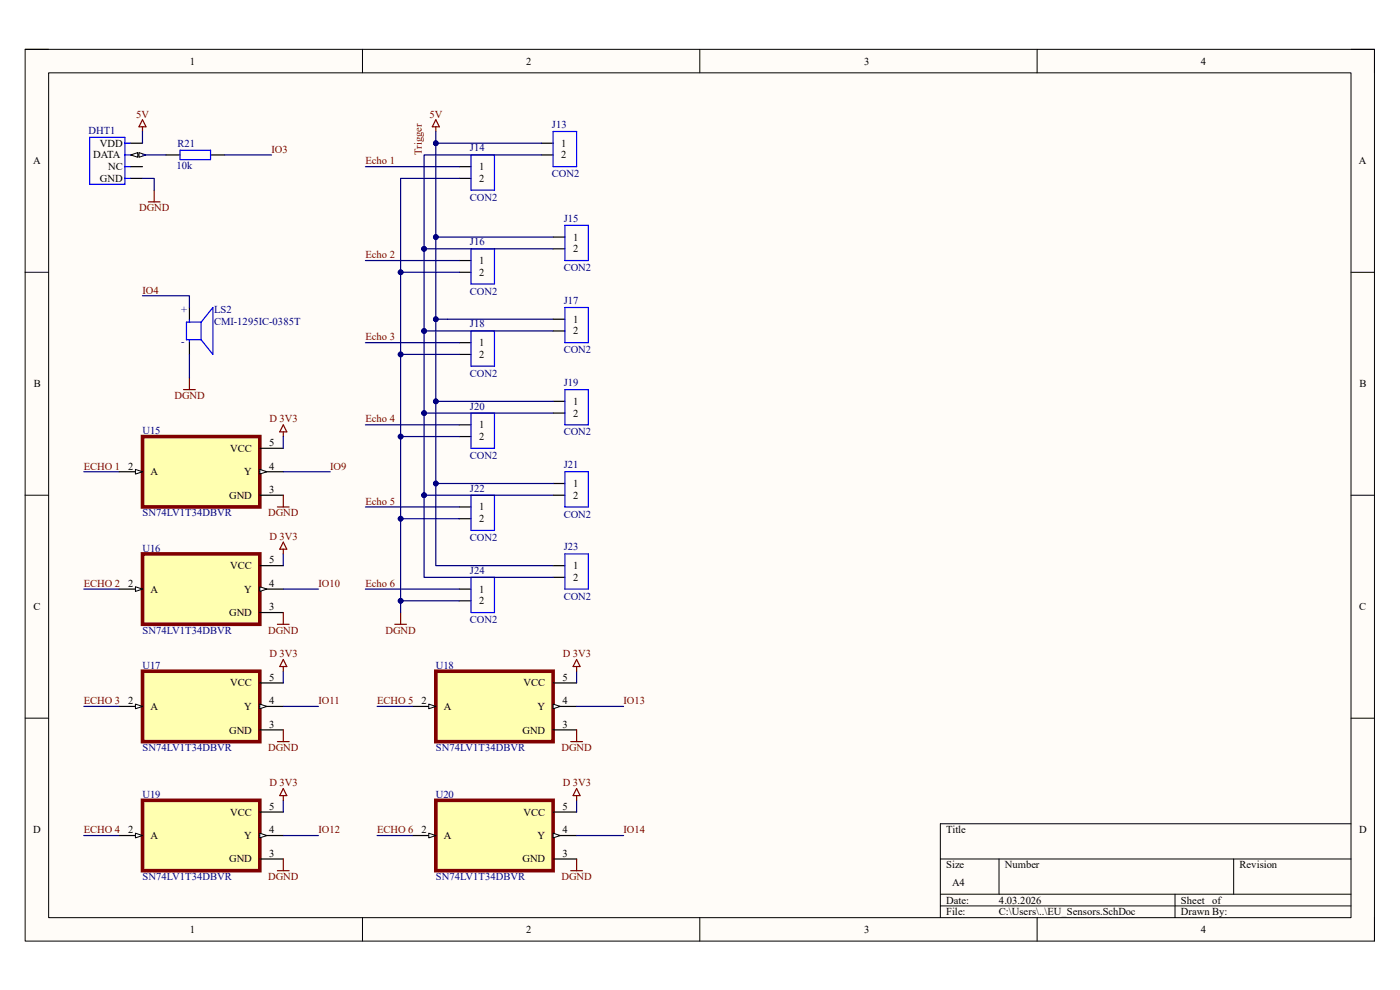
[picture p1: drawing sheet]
<svg xmlns="http://www.w3.org/2000/svg" width="297mm" height="210mm" viewBox="0 0 297 210" stroke-linecap="round" stroke-linejoin="round" font-family="sans-serif">
<path d="M5.3 10.5h286.3v189.1h-286.3z" fill-rule="evenodd" fill="#fffcf8"/>
<path d="M5.3 10.5h286.3v189.1h-286.3z" fill="none" stroke="#000" stroke-width=".21"/>
<path d="M10.3 15.5h276.3v179.2h-276.3z" fill-rule="evenodd" fill="#fffcf8"/>
<g fill="none" stroke="#000" stroke-width=".21">
<path d="M5.3 10.5h5M10.3 15.5h276.3v179.2h-276.3zM76.9 10.5v4.9M148.5 10.5v4.9M220 10.5v5M286.6 10.5h5v5M5.3 57.8h5M286.6 57.8h5M5.3 105.1h5M286.6 105.1h5M5.3 152.4h5M286.6 152.4h5"/>
<path d="M286.6 174.8h-87.1v19.9M76.9 194.7v4.9M148.5 194.7v4.9M199.5 182.2h87.1M199.5 189.7h87.1M199.5 192.2h87.1M211.9 182.2v7.5M220 194.7v4.9M249.3 189.7v5M261.7 182.2v7.5M291.6 194.7v4.9"/>
</g>
<path d="M19 29.1h7.5v10h-7.5zM26.5 30.4h1.2M26.5 32.9h1.2M26.5 35.4h1.2M26.5 37.8h1.2" fill="none" stroke="#00f" stroke-width=".25"/>
<path d="M27.7 30.4h2.5M27.7 32.9h2.5" fill="none" stroke="#000" stroke-width=".25"/>
<path d="M27.7 32.9l1.5-.5v1z" fill="#f8fcff"/>
<path d="M27.7 32.9l1.5-.5v1z" fill="none" stroke="#000" stroke-width=".21"/>
<path d="M29.5 32.4l1.5 .5-1.5 .5z" fill="#f8fcff"/>
<path d="M29.5 32.4l1.5 .5-1.5 .5z" fill="none" stroke="#000" stroke-width=".21"/>
<path d="M27.7 35.4h2.5M27.7 37.8h2.5M35.2 32.9h3M44.7 32.9h3M40.2 65.2v2.5M40.2 72.7v2.5" fill="none" stroke="#000" stroke-width=".25"/>
<path d="M30.2 25.4l.8 1.5h-1.5zM30.2 26.9v1M92.5 25.4l.7 1.5h-1.5zM92.5 26.9v1M31.5 42.8h2.5M32.7 40.3v2.5M38.9 82.7h2.5M40.2 80.2v2.5M83.7 132.4h2.5M85 129.9v2.5" fill="none" stroke="#800000" stroke-width=".25"/>
<path d="M38.2 31.9h6.5v2h-6.5zM40.2 67.7v.6M40.2 72.1v.6M42.7 68.3h-3.1v3.8h3.1M42.7 68.3v3.8M42.7 68.3l2.5-3.1v10l-2.5-3.1" fill="none" stroke="#00f" stroke-width=".25"/>
<path d="M30.2 92.6h24.9v14.9h-24.9z" fill-rule="evenodd" fill="#ffffb0"/>
<path d="M30.2 92.6h24.9v14.9h-24.9z" fill="none" stroke="#800000" stroke-width=".76"/>
<path d="M25.3 100.1h4.9" fill="none" stroke="#000" stroke-width=".25"/>
<path d="M28.7 99.6l1.5 .5-1.5 .5z" fill="#f8fcff"/>
<path d="M28.7 99.6l1.5 .5-1.5 .5z" fill="none" stroke="#000" stroke-width=".21"/>
<path d="M55.1 95.1h5M55.1 100.1h5" fill="none" stroke="#000" stroke-width=".25"/>
<path d="M55.1 99.6l1.5 .5-1.5 .5z" fill="#f8fcff"/>
<path d="M55.1 99.6l1.5 .5-1.5 .5z" fill="none" stroke="#000" stroke-width=".21"/>
<path d="M55.1 105.1h5" fill="none" stroke="#000" stroke-width=".25"/>
<path d="M30.2 117.5h24.9v14.9h-24.9z" fill-rule="evenodd" fill="#ffffb0"/>
<path d="M30.2 117.5h24.9v14.9h-24.9z" fill="none" stroke="#800000" stroke-width=".76"/>
<path d="M25.3 125h4.9" fill="none" stroke="#000" stroke-width=".25"/>
<path d="M28.7 124.5l1.5 .5-1.5 .5z" fill="#f8fcff"/>
<path d="M28.7 124.5l1.5 .5-1.5 .5z" fill="none" stroke="#000" stroke-width=".21"/>
<path d="M55.1 120h5M55.1 125h5" fill="none" stroke="#000" stroke-width=".25"/>
<path d="M55.1 124.5l1.5 .5-1.5 .5z" fill="#f8fcff"/>
<path d="M55.1 124.5l1.5 .5-1.5 .5z" fill="none" stroke="#000" stroke-width=".21"/>
<path d="M55.1 129.9h5" fill="none" stroke="#000" stroke-width=".25"/>
<path d="M30.2 142.4h24.9v14.9h-24.9z" fill-rule="evenodd" fill="#ffffb0"/>
<path d="M30.2 142.4h24.9v14.9h-24.9z" fill="none" stroke="#800000" stroke-width=".76"/>
<path d="M25.3 149.9h4.9" fill="none" stroke="#000" stroke-width=".25"/>
<path d="M28.7 149.4l1.5 .5-1.5 .5z" fill="#f8fcff"/>
<path d="M28.7 149.4l1.5 .5-1.5 .5z" fill="none" stroke="#000" stroke-width=".21"/>
<path d="M55.1 144.9h5M55.1 149.9h5" fill="none" stroke="#000" stroke-width=".25"/>
<path d="M55.1 149.4l1.5 .5-1.5 .5z" fill="#f8fcff"/>
<path d="M55.1 149.4l1.5 .5-1.5 .5z" fill="none" stroke="#000" stroke-width=".21"/>
<path d="M55.1 154.8h5" fill="none" stroke="#000" stroke-width=".25"/>
<path d="M30.2 169.8h24.9v14.9h-24.9z" fill-rule="evenodd" fill="#ffffb0"/>
<path d="M30.2 169.8h24.9v14.9h-24.9z" fill="none" stroke="#800000" stroke-width=".76"/>
<path d="M25.3 177.2h4.9" fill="none" stroke="#000" stroke-width=".25"/>
<path d="M28.7 176.8l1.5 .4-1.5 .5z" fill="#f8fcff"/>
<path d="M28.7 176.8l1.5 .4-1.5 .5z" fill="none" stroke="#000" stroke-width=".21"/>
<path d="M55.1 172.3h5M55.1 177.2h5" fill="none" stroke="#000" stroke-width=".25"/>
<path d="M55.1 176.8l1.5 .4-1.5 .5z" fill="#f8fcff"/>
<path d="M55.1 176.8l1.5 .4-1.5 .5z" fill="none" stroke="#000" stroke-width=".21"/>
<path d="M55.1 182.2h5" fill="none" stroke="#000" stroke-width=".25"/>
<path d="M92.5 169.8h24.8v14.9h-24.8z" fill-rule="evenodd" fill="#ffffb0"/>
<path d="M92.5 169.8h24.8v14.9h-24.8z" fill="none" stroke="#800000" stroke-width=".76"/>
<path d="M87.5 177.2h5" fill="none" stroke="#000" stroke-width=".25"/>
<path d="M91 176.8l1.5 .4-1.5 .5z" fill="#f8fcff"/>
<path d="M91 176.8l1.5 .4-1.5 .5z" fill="none" stroke="#000" stroke-width=".21"/>
<path d="M117.3 172.3h5M117.3 177.2h5" fill="none" stroke="#000" stroke-width=".25"/>
<path d="M117.3 176.8l1.6 .4-1.6 .5z" fill="#f8fcff"/>
<path d="M117.3 176.8l1.6 .4-1.6 .5z" fill="none" stroke="#000" stroke-width=".21"/>
<path d="M117.3 182.2h5" fill="none" stroke="#000" stroke-width=".25"/>
<path d="M92.5 142.4h24.8v14.9h-24.8z" fill-rule="evenodd" fill="#ffffb0"/>
<path d="M92.5 142.4h24.8v14.9h-24.8z" fill="none" stroke="#800000" stroke-width=".76"/>
<path d="M87.5 149.9h5" fill="none" stroke="#000" stroke-width=".25"/>
<path d="M91 149.4l1.5 .5-1.5 .5z" fill="#f8fcff"/>
<path d="M91 149.4l1.5 .5-1.5 .5z" fill="none" stroke="#000" stroke-width=".21"/>
<path d="M117.3 144.9h5M117.3 149.9h5" fill="none" stroke="#000" stroke-width=".25"/>
<path d="M117.3 149.4l1.5 .5-1.5 .5z" fill="#f8fcff"/>
<path d="M117.3 149.4l1.5 .5-1.5 .5z" fill="none" stroke="#000" stroke-width=".21"/>
<path d="M117.3 154.8h5" fill="none" stroke="#000" stroke-width=".25"/>
<g fill="none" stroke="#800000" stroke-width=".25">
<path d="M60.1 91.6v1M60.1 90.1l.7 1.5h-1.4zM58.9 107.5h2.4M60.1 105.1v2.4M58.9 132.4h2.4M60.1 129.9v2.5M58.9 157.3h2.4M60.1 154.8v2.5M121.1 157.3h2.5M122.3 154.8v2.5M58.9 184.7h2.4M60.1 182.2v2.5"/>
<path d="M121.1 184.7h2.5M122.3 182.2v2.5"/>
</g>
<path d="M30.2 37.8h2.5v2.5M30.2 27.9v2.5M30.2 32.9h5M47.7 32.9h9.9M30.2 62.7h10v2.5M40.2 75.2v5M85 127.5v2.4" fill="none" stroke="#000080" stroke-width=".25"/>
<circle cx="85" cy="127.5" r=".5" fill="#000080"/>
<circle cx="85" cy="127.5" r=".5" fill="none" stroke="#000080" stroke-width=".21"/>
<g fill="none" stroke="#000080" stroke-width=".25">
<path d="M92.5 30.4v19.9M60.1 92.6v2.5M60.1 117.5v2.5M60.1 100.1h10M60.1 125h7.5M60.1 142.4v2.5M60.1 149.9h7.5M122.3 142.4v2.5M122.3 149.9h10M60.1 169.8v2.5M60.1 177.2h7.5M122.3 169.8v2.5"/>
<path d="M122.3 177.2h10"/>
</g>
<circle cx="92.5" cy="30.4" r=".5" fill="#000080"/>
<circle cx="92.5" cy="30.4" r=".5" fill="none" stroke="#000080" stroke-width=".21"/>
<circle cx="92.5" cy="50.3" r=".5" fill="#000080"/>
<circle cx="92.5" cy="50.3" r=".5" fill="none" stroke="#000080" stroke-width=".21"/>
<path d="M77.5 35.4h19.9M77.5 55.3h19.9M85 57.8h12.4M17.8 100.1h7.5M17.8 125h7.5M17.8 149.9h7.5M80 149.9h7.5M17.8 177.2h7.5M80 177.2h7.5" fill="none" stroke="#000080" stroke-width=".25"/>
<g fill="none" stroke="#000" stroke-width=".25">
<path d="M97.4 35.4h2.5M97.4 37.8h2.5M114.9 30.4h2.4M114.9 32.9h2.4M97.4 55.3h2.5M97.4 57.8h2.5M117.3 50.3h2.5M117.3 52.8h2.5M97.4 72.7h2.5M97.4 75.2h2.5M117.3 67.7h2.5M117.3 70.2h2.5"/>
<path d="M97.4 90.1h2.5M97.4 92.6h2.5M117.3 85.1h2.5M117.3 87.6h2.5M97.4 107.5h2.5M97.4 110h2.5M117.3 102.6h2.5M117.3 105.1h2.5"/>
</g>
<path d="M99.9 32.9h5v7.4h-5zM117.3 27.9h5v7.5h-5zM99.9 52.8h5v7.5h-5zM119.8 47.8h5v7.5h-5zM99.9 70.2h5v7.5h-5zM119.8 65.2h5v7.5h-5zM99.9 87.6h5v7.5h-5zM119.8 82.7h5v7.4h-5zM99.9 105.1h5v7.4h-5zM119.8 100.1h5v7.4h-5z" fill="none" stroke="#00f" stroke-width=".25"/>
<circle cx="85" cy="57.8" r=".5" fill="#000080"/>
<circle cx="85" cy="57.8" r=".5" fill="none" stroke="#000080" stroke-width=".21"/>
<path d="M77.5 72.7h19.9M85 75.2h12.4" fill="none" stroke="#000080" stroke-width=".25"/>
<circle cx="85" cy="75.2" r=".5" fill="#000080"/>
<circle cx="85" cy="75.2" r=".5" fill="none" stroke="#000080" stroke-width=".21"/>
<path d="M77.5 90.1h19.9M85 92.6h12.4" fill="none" stroke="#000080" stroke-width=".25"/>
<circle cx="85" cy="92.6" r=".5" fill="#000080"/>
<circle cx="85" cy="92.6" r=".5" fill="none" stroke="#000080" stroke-width=".21"/>
<path d="M77.5 107.5h19.9M85 110h12.4" fill="none" stroke="#000080" stroke-width=".25"/>
<circle cx="85" cy="110" r=".5" fill="#000080"/>
<circle cx="85" cy="110" r=".5" fill="none" stroke="#000080" stroke-width=".21"/>
<path d="M92.5 85.1v17.5h24.8" fill="none" stroke="#000080" stroke-width=".25"/>
<circle cx="92.5" cy="85.1" r=".5" fill="#000080"/>
<circle cx="92.5" cy="85.1" r=".5" fill="none" stroke="#000080" stroke-width=".21"/>
<circle cx="92.5" cy="102.6" r=".5" fill="#000080"/>
<circle cx="92.5" cy="102.6" r=".5" fill="none" stroke="#000080" stroke-width=".21"/>
<path d="M117.3 87.6h-27.3v17.5" fill="none" stroke="#000080" stroke-width=".25"/>
<circle cx="90" cy="105.1" r=".5" fill="#000080"/>
<circle cx="90" cy="105.1" r=".5" fill="none" stroke="#000080" stroke-width=".21"/>
<circle cx="90" cy="87.6" r=".5" fill="#000080"/>
<circle cx="90" cy="87.6" r=".5" fill="none" stroke="#000080" stroke-width=".21"/>
<path d="M94.9 67.7h-2.4v17.4h24.8" fill="none" stroke="#000080" stroke-width=".25"/>
<circle cx="92.5" cy="67.7" r=".5" fill="#000080"/>
<circle cx="92.5" cy="67.7" r=".5" fill="none" stroke="#000080" stroke-width=".21"/>
<circle cx="92.5" cy="85.1" r=".5" fill="#000080"/>
<circle cx="92.5" cy="85.1" r=".5" fill="none" stroke="#000080" stroke-width=".21"/>
<path d="M94.9 67.7h22.4M117.3 70.2h-27.3v17.4" fill="none" stroke="#000080" stroke-width=".25"/>
<circle cx="90" cy="87.6" r=".5" fill="#000080"/>
<circle cx="90" cy="87.6" r=".5" fill="none" stroke="#000080" stroke-width=".21"/>
<circle cx="90" cy="70.2" r=".5" fill="#000080"/>
<circle cx="90" cy="70.2" r=".5" fill="none" stroke="#000080" stroke-width=".21"/>
<path d="M117.3 52.8h-27.3v17.4" fill="none" stroke="#000080" stroke-width=".25"/>
<circle cx="90" cy="52.8" r=".5" fill="#000080"/>
<circle cx="90" cy="52.8" r=".5" fill="none" stroke="#000080" stroke-width=".21"/>
<circle cx="90" cy="70.2" r=".5" fill="#000080"/>
<circle cx="90" cy="70.2" r=".5" fill="none" stroke="#000080" stroke-width=".21"/>
<path d="M117.3 50.3h-24.8v17.4" fill="none" stroke="#000080" stroke-width=".25"/>
<circle cx="92.5" cy="67.7" r=".5" fill="#000080"/>
<circle cx="92.5" cy="67.7" r=".5" fill="none" stroke="#000080" stroke-width=".21"/>
<circle cx="92.5" cy="50.3" r=".5" fill="#000080"/>
<circle cx="92.5" cy="50.3" r=".5" fill="none" stroke="#000080" stroke-width=".21"/>
<path d="M114.9 32.9h-24.9v19.9" fill="none" stroke="#000080" stroke-width=".25"/>
<circle cx="90" cy="52.8" r=".5" fill="#000080"/>
<circle cx="90" cy="52.8" r=".5" fill="none" stroke="#000080" stroke-width=".21"/>
<path d="M92.5 27.9v2.5h22.4" fill="none" stroke="#000080" stroke-width=".25"/>
<circle cx="92.5" cy="30.4" r=".5" fill="#000080"/>
<circle cx="92.5" cy="30.4" r=".5" fill="none" stroke="#000080" stroke-width=".21"/>
<path d="M117.3 120h2.5M97.4 125h2.5M97.4 127.5h2.5M117.3 122.5h2.5" fill="none" stroke="#000" stroke-width=".25"/>
<path d="M119.8 117.5h5v7.5h-5zM99.9 122.5h5v7.4h-5z" fill="none" stroke="#00f" stroke-width=".25"/>
<path d="M117.3 105.1h-27.3v17.4h27.3" fill="none" stroke="#000080" stroke-width=".25"/>
<circle cx="90" cy="105.1" r=".5" fill="#000080"/>
<circle cx="90" cy="105.1" r=".5" fill="none" stroke="#000080" stroke-width=".21"/>
<path d="M92.5 102.6v17.4h24.8" fill="none" stroke="#000080" stroke-width=".25"/>
<circle cx="92.5" cy="102.6" r=".5" fill="#000080"/>
<circle cx="92.5" cy="102.6" r=".5" fill="none" stroke="#000080" stroke-width=".21"/>
<path d="M97.4 37.8h-12.4v89.7h12.4M77.5 125h19.9" fill="none" stroke="#000080" stroke-width=".25"/>
<circle cx="85" cy="127.5" r=".5" fill="#000080"/>
<circle cx="85" cy="127.5" r=".5" fill="none" stroke="#000080" stroke-width=".21"/>
<circle cx="85" cy="110" r=".5" fill="#000080"/>
<circle cx="85" cy="110" r=".5" fill="none" stroke="#000080" stroke-width=".21"/>
<circle cx="85" cy="92.6" r=".5" fill="#000080"/>
<circle cx="85" cy="92.6" r=".5" fill="none" stroke="#000080" stroke-width=".21"/>
<circle cx="85" cy="75.2" r=".5" fill="#000080"/>
<circle cx="85" cy="75.2" r=".5" fill="none" stroke="#000080" stroke-width=".21"/>
<circle cx="85" cy="57.8" r=".5" fill="#000080"/>
<circle cx="85" cy="57.8" r=".5" fill="none" stroke="#000080" stroke-width=".21"/>
<path d="M60.1 115l.7 1.5h-1.4zM60.1 116.5v1M60.1 139.9l.7 1.5h-1.4zM122.3 139.9l.8 1.5h-1.5zM60.1 141.4v1M122.3 141.4v1M60.1 168.8v1M60.1 167.3l.7 1.5h-1.4zM122.3 168.8v1M122.3 167.3l.8 1.5h-1.5z" fill="none" stroke="#800000" stroke-width=".25"/>
<g font-size="2.2">
<text x="40.3" y="13.7">1</text>
<text x="111.6" y="13.7">2</text>
<text x="183.3" y="13.7">3</text>
<text x="254.8" y="13.7">4</text>
<text x="7" y="34.9">A</text>
<text x="19.8" y="33.6">DATA</text>
<text x="21.2" y="31.2">VDD</text>
<text x="119.1" y="31.2">1</text>
<text x="119.1" y="33.6">2</text>
<text x="288.3" y="34.9">A</text>
<text x="21.2" y="38.6">GND</text>
<text x="22.9" y="36.1">NC</text>
<text x="101.7" y="36.1">1</text>
<text x="101.7" y="38.6">2</text>
<text x="121.6" y="51.1">1</text>
<text x="121.6" y="53.6">2</text>
<text x="101.7" y="56">1</text>
<text x="101.7" y="58.5">2</text>
<text x="121.6" y="68.5">1</text>
<text x="121.6" y="71">2</text>
<text x="101.7" y="73.4">1</text>
<text x="101.7" y="75.9">2</text>
<text x="7.2" y="82.2">B</text>
<text x="288.4" y="82.2">B</text>
<text x="121.6" y="85.9">1</text>
<text x="121.6" y="88.4">2</text>
<text x="48.9" y="95.8">VCC</text>
<text x="57.1" y="94.6">5</text>
<text x="101.7" y="90.9">1</text>
<text x="101.7" y="93.4">2</text>
<text x="27.2" y="99.6">2</text>
<text x="32" y="100.8">A</text>
<text x="51.8" y="100.8">Y</text>
<text x="57.1" y="99.6">4</text>
<text x="48.6" y="105.8">GND</text>
<text x="57.1" y="104.6">3</text>
<text x="121.6" y="103.3">1</text>
<text x="121.6" y="105.8">2</text>
<text x="101.7" y="108.3">1</text>
<text x="101.7" y="110.8">2</text>
<text x="57.1" y="119.5">5</text>
<text x="27.2" y="124.5">2</text>
<text x="32" y="125.7">A</text>
<text x="48.9" y="120.7">VCC</text>
<text x="51.8" y="125.7">Y</text>
<text x="57.1" y="124.5">4</text>
<text x="101.7" y="125.7">1</text>
<text x="121.6" y="120.7">1</text>
<text x="121.6" y="123.2">2</text>
<text x="7.1" y="129.5">C</text>
<text x="48.6" y="130.7">GND</text>
<text x="57.1" y="129.5">3</text>
<text x="101.7" y="128.2">2</text>
<text x="288.4" y="129.5">C</text>
<text x="27.2" y="149.4">2</text>
<text x="48.9" y="145.6">VCC</text>
<text x="57.1" y="144.4">5</text>
<text x="57.1" y="149.4">4</text>
<text x="89.5" y="149.4">2</text>
<text x="111.1" y="145.6">VCC</text>
<text x="119.3" y="144.4">5</text>
<text x="119.3" y="149.4">4</text>
<text x="32" y="150.6">A</text>
<text x="48.6" y="155.6">GND</text>
<text x="51.8" y="150.6">Y</text>
<text x="57.1" y="154.3">3</text>
<text x="94.2" y="150.6">A</text>
<text x="110.8" y="155.6">GND</text>
<text x="114" y="150.6">Y</text>
<text x="119.3" y="154.3">3</text>
<text x="48.9" y="173">VCC</text>
<text x="57.1" y="171.8">5</text>
<text x="111.1" y="173">VCC</text>
<text x="119.3" y="171.8">5</text>
<text x="7.1" y="176.7">D</text>
<text x="27.2" y="176.7">2</text>
<text x="32" y="178">A</text>
<text x="51.8" y="178">Y</text>
<text x="57.1" y="176.7">4</text>
<text x="89.5" y="176.7">2</text>
<text x="94.2" y="178">A</text>
<text x="114" y="178">Y</text>
<text x="119.3" y="176.7">4</text>
<text x="200.7" y="176.7">Title</text>
<text x="288.3" y="176.7">D</text>
<text x="48.6" y="183">GND</text>
<text x="57.1" y="181.7">3</text>
<text x="110.8" y="183">GND</text>
<text x="119.3" y="181.7">3</text>
<text x="200.7" y="184.2">Size</text>
<text x="213.2" y="184.2">Number</text>
<text x="263" y="184.2">Revision</text>
<text x="200.7" y="191.7">Date:</text>
<text x="202" y="188">A4</text>
<text x="211.9" y="191.7">4.03.2026</text>
<text x="250.5" y="191.7">Sheet of</text>
<text x="40.3" y="197.9">1</text>
<text x="111.6" y="197.9">2</text>
<text x="183.3" y="197.9">3</text>
<text x="200.7" y="194.2">File:</text>
<text x="211.9" y="194.2">C:\Users\..\EU_Sensors.SchDoc</text>
<text x="250.5" y="194.2">Drawn By:</text>
<text x="254.8" y="197.9">4</text>
</g>
<g font-size="2.2" fill="#000080">
<text x="18.8" y="28.4">DHT1</text>
<text x="117.1" y="27.1">J13</text>
<text x="37.5" y="35.9">10k</text>
<text x="37.7" y="31.2">R21</text>
<text x="99.7" y="32.1">J14</text>
<text x="117.1" y="37.6">CON2</text>
<text x="99.7" y="42.6">CON2</text>
<text x="119.6" y="47.1">J15</text>
<text x="99.7" y="52">J16</text>
<text x="119.6" y="57.5">CON2</text>
<text x="99.7" y="62.5">CON2</text>
<text x="119.6" y="64.5">J17</text>
<text x="38.4" y="66.5">+</text>
<text x="45.4" y="66.5">LS2</text>
<text x="45.4" y="69">CMI-1295IC-0385T</text>
<text x="99.7" y="69.5">J18</text>
<text x="38.4" y="73.2">-</text>
<text x="119.6" y="74.9">CON2</text>
<text x="99.7" y="79.9">CON2</text>
<text x="119.6" y="81.9">J19</text>
<text x="99.7" y="86.9">J20</text>
<text x="30.2" y="92.1">U15</text>
<text x="119.6" y="92.4">CON2</text>
<text x="99.7" y="97.4">CON2</text>
<text x="119.6" y="99.4">J21</text>
<text x="99.7" y="104.3">J22</text>
<text x="30.2" y="109.6">SN74LV1T34DBVR</text>
<text x="119.6" y="109.8">CON2</text>
<text x="30.2" y="117">U16</text>
<text x="99.7" y="114.8">CON2</text>
<text x="119.6" y="116.8">J23</text>
<text x="99.7" y="121.8">J24</text>
<text x="119.6" y="127.2">CON2</text>
<text x="30.2" y="134.5">SN74LV1T34DBVR</text>
<text x="99.7" y="132.2">CON2</text>
<text x="30.2" y="141.9">U17</text>
<text x="92.5" y="141.9">U18</text>
<text x="30.2" y="159.3">SN74LV1T34DBVR</text>
<text x="92.5" y="159.3">SN74LV1T34DBVR</text>
<text x="30.2" y="169.3">U19</text>
<text x="92.5" y="169.3">U20</text>
<text x="30.2" y="186.7">SN74LV1T34DBVR</text>
<text x="92.5" y="186.7">SN74LV1T34DBVR</text>
</g>
<g font-size="2.2" fill="#800000">
<text x="28.9" y="24.9">5V</text>
<text x="91.1" y="24.9">5V</text>
<text x="57.6" y="32.4">IO3</text>
<text x="77.5" y="34.9">Echo 1</text>
<text x="89.5" y="32.9" transform="rotate(-90 89.5 32.9)">Trigger</text>
<text x="29.5" y="44.8">DGND</text>
<text x="77.5" y="54.8">Echo 2</text>
<text x="30.2" y="62.3">IO4</text>
<text x="77.5" y="72.2">Echo 3</text>
<text x="37" y="84.7">DGND</text>
<text x="57.1" y="89.6">D 3V3</text>
<text x="77.5" y="89.6">Echo 4</text>
<text x="17.8" y="99.6">ECHO 1</text>
<text x="70.1" y="99.6">IO9</text>
<text x="77.5" y="107.1">Echo 5</text>
<text x="56.9" y="109.6">DGND</text>
<text x="57.1" y="114.5">D 3V3</text>
<text x="17.8" y="124.5">ECHO 2</text>
<text x="67.6" y="124.5">IO10</text>
<text x="77.5" y="124.5">Echo 6</text>
<text x="56.9" y="134.5">DGND</text>
<text x="81.8" y="134.5">DGND</text>
<text x="57.1" y="139.4">D 3V3</text>
<text x="119.4" y="139.4">D 3V3</text>
<text x="17.8" y="149.4">ECHO 3</text>
<text x="67.6" y="149.4">IO11</text>
<text x="80" y="149.4">ECHO 5</text>
<text x="132.3" y="149.4">IO13</text>
<text x="56.9" y="159.3">DGND</text>
<text x="119.1" y="159.3">DGND</text>
<text x="57.1" y="166.8">D 3V3</text>
<text x="119.4" y="166.8">D 3V3</text>
<text x="17.8" y="176.7">ECHO 4</text>
<text x="67.6" y="176.7">IO12</text>
<text x="80" y="176.7">ECHO 6</text>
<text x="132.3" y="176.7">IO14</text>
<text x="56.9" y="186.7">DGND</text>
<text x="119.1" y="186.7">DGND</text>
</g>
</svg>
